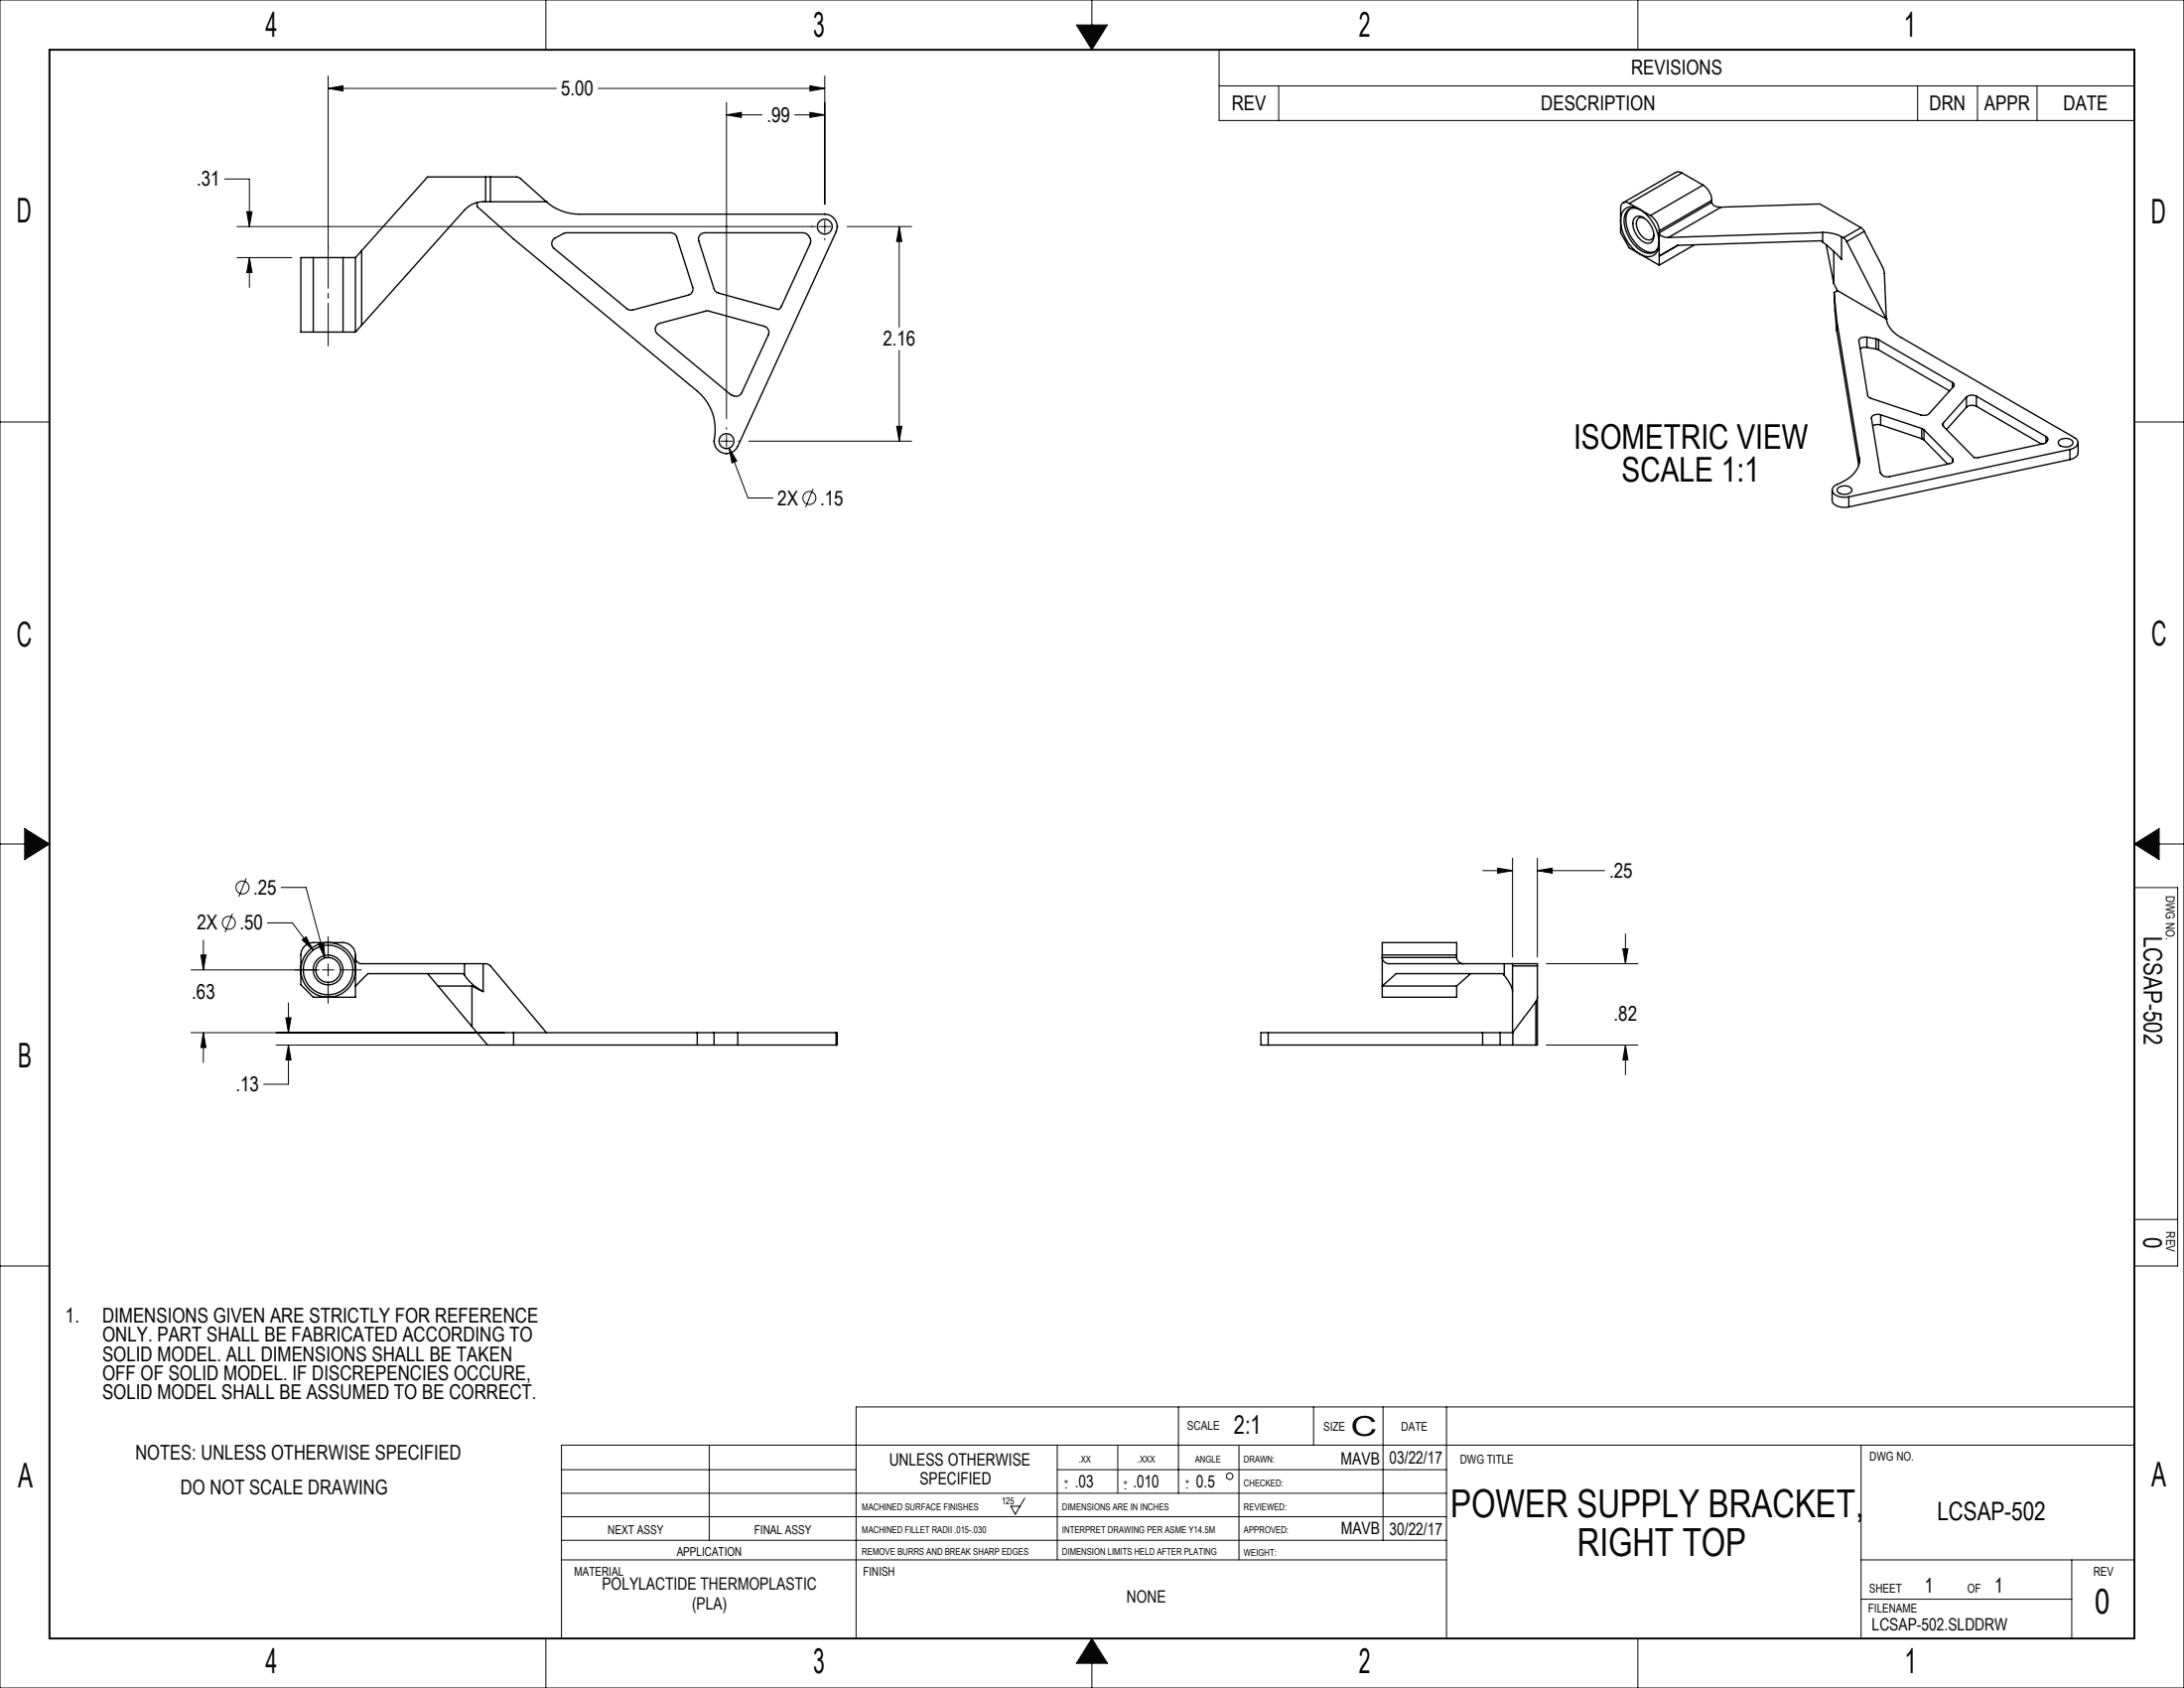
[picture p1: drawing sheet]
<svg xmlns="http://www.w3.org/2000/svg" width="559mm" height="432mm" viewBox="0 0 559 432" stroke-linecap="round" stroke-linejoin="round" font-family="sans-serif">
<g fill="none" stroke="#000" stroke-width=".25">
<path d="M270.5 369.7v29.3M286 369.7v12.3M317 369.7v29.3M143.7 399h226.4M262.2 383.2l-2.4 4.1-1.2-2h2.4"/>
<circle cx="314.6" cy="377.6" r=".82"/>
</g>
<g fill="none" stroke="#0a0605" stroke-width=".25">
<path d="M0 0h558.8v431.8h-558.8zM139.7 0v12.7M275.4 6.4h8l-4 6.3zM279.4 0v6.4M419.1 0v12.7M0 107.9h12.7M546.1 107.9h12.7M0 215.9h6.3M6.3 211.9l6.4 4-6.4 4zM546.1 215.9l6.4-4v8zM552.5 215.9h6.3M546.1 227h11.1v96.9h-11.1"/>
<path d="M546.1 312h11.1M0 323.9h12.7M301.5 359.9v22.1M336.1 359.9v9.8M353.9 359.9v34.1M370.1 359.9v59.2M546.1 359.9h-327.1v59.2M143.7 376h75.3M181.5 369.7v24.3M270.5 376h99.6M476.2 369.7v49.4M546.1 369.7h-402.4v49.4"/>
<path d="M143.7 382h226.4M143.7 394h226.4M143.7 388h226.4M476.2 399h69.9M530.1 399v20.1M139.7 419.1v12.7M279.4 419.1l4 6.4h-8zM419.1 419.1v12.7M476.2 409.1h53.9M279.4 425.5v6.3"/>
</g>
<path d="M12.7 12.7h533.4v406.4h-533.4z" fill="none" stroke="#0a0605" stroke-width=".5"/>
<path d="M275.4 6.4h8l-4 6.3zM546.1 215.9l6.4-4v8zM279.4 419.1l-4 6.4h8zM6.3 211.9v8l6.4-4z" fill-rule="evenodd" fill="#0a0605"/>
<g fill="none" stroke="#000" stroke-width=".25">
<path d="M84 19.4v44.2M211 19.4v32.8M311.9 12.7h234.2v18.1h-234.2zM84 22.6h58.3M84 22.6l3.8-.7v1.4zM153.1 22.6h57.9M185.9 29.4l3.8-.6v1.3zM185.9 26.2v80.9M185.9 29.4h9.1M203.3 29.4h7.7M207.2 28.8l3.8 .6-3.8 .7zM207.2 21.9l3.8 .7-3.8 .7z"/>
<path d="M311.9 22h234.2M327.2 22v8.8M490.6 22v8.8M506 22v8.8M521.2 22v8.8M57.5 45.8h6.3v12.2M60.6 58h148.1M63.1 54.2h1.4l-.7 3.8zM209.5 58h3M211 54.5v.4M211 56.4v3.1M214.1 58h.4"/>
<path d="M216.7 58h16.6M230.1 58l.7 3.8h-1.4zM230.1 58v25.7M60.6 65.9h14.1M63.8 65.9v7.6M63.8 65.9l.7 3.8h-1.4zM211 61v.4M230.1 89.6v23.3M182.5 112.9h.3M184.4 112.9h3M185.9 109.4v.4M185.9 111.3v3.1"/>
<path d="M185.9 115.9v.4M186.5 114.6l2 3.3-1.2 .5zM186.5 114.6l4.9 12.8h6.3M188.9 112.9h.4M191.6 112.9h41.7M229.4 109h1.4l-.7 3.9zM208 125l-1.9 4.8M387 219.5v25.3M393.3 219.5v25.3M59.5 233.7l-1.9 4.7M63 224.6l-1.9 4.8M68.4 236.1h6.4l5.3 7"/>
<path d="M71.9 227h6.4l4.8 18M84 239.6v5.5M379.4 222.7h7.6M383.2 222.1l3.8 .6-3.8 .7zM393.3 222.7l3.9-.6v1.3zM393.3 222.7h17.3M415.9 238.9v7.6M48.9 248.1h32.8M51.4 244.3h1.3l-.7 3.8zM52 240.5v7.6M73.8 256.5v7.7M77.3 240.4l1-.8 1.8 3.5z"/>
<path d="M81.5 241.5l1.3-.3 .3 3.8zM82.4 248.1h3.1M84 246.6v3.1M84 251.2v5.4M87 248.1h5.5M395.6 246.5h23.5M415.2 242.7h1.3l-.6 3.8zM48.9 264.2h80.2M52 264.2l.7 3.8h-1.3zM52 264.2v7.6M70.6 267.3h58.5M73.1 260.3h1.4l-.7 3.9z"/>
<path d="M73.8 267.3v10.1h-6.3M73.8 267.3l.7 3.8h-1.4zM395.6 267.3h23.5M415.9 267.3l.6 3.8h-1.3zM415.9 267.3v7.7"/>
<circle cx="207.1" cy="127.4" r="1.66"/>
<circle cx="58.5" cy="236.1" r="1.67"/>
<circle cx="62" cy="227" r="1.67"/>
</g>
<path d="M84 88.5v-25.7" fill="none" stroke="#000" stroke-width=".25" stroke-dasharray="15.2 1.3 1.3 1.3" stroke-dashoffset="4.3"/>
<path d="M52 264.2l.7 3.8h-1.3zM51.4 244.3h1.3l-.7 3.8zM73.1 260.3h1.4l-.7 3.9zM73.8 267.3l.7 3.8h-1.4zM81.5 241.5l1.6 3.5-.3-3.8zM77.3 240.4l2.8 2.7-1.8-3.5zM230.1 58l.7 3.8h-1.4zM229.4 109h1.4l-.7 3.9zM207.2 28.8l3.8 .6-3.8 .7zM185.9 29.4l3.8-.6v1.3zM207.2 21.9l3.8 .7-3.8 .7zM84 22.6l3.8-.7v1.4zM186.5 114.6l.8 3.8 1.2-.5zM63.1 54.2h1.4l-.7 3.8zM63.8 65.9l.7 3.8h-1.4zM415.2 242.7h1.3l-.6 3.8zM415.9 267.3l.6 3.8h-1.3zM393.3 222.7l3.9-.6v1.3zM383.2 222.1l3.8 .6-3.8 .7z" fill="#000"/>
<g fill="none" stroke="#000" stroke-width=".35">
<path d="M124.2 51.6a6.6 6.6 0 0 0-5.3 2.1l-26.4 29.5M124.2 51.6h1.3M124.2 45.3h1.3M124.2 45.3h-14.8l-16.9 18.8M124.2 45.3v6.3M125.5 45.3l7.2 .1 7.1 6.2M125.5 51.6h14.3M125.5 45.3v6.3M139.8 51.6h.1M139.8 51.6a12.6 12.6 0 0 0 8.4 3.2h62.8a3.2 3.2 0 0 1 2.9 4.5l-25.1 54.9a3.2 3.2 0 0 1-3.9 1.7 3.2 3.2 0 0 1-2.1-3.6 12.7 12.7 0 0 0-4.4-12.3l-47-38.9-9.3-8.3v-1M179.3 59.9l1-.4 25.4 .1a2.09 2.09 0 0 1 1.7 1.6l-.1 1.1-7.4 16.1-.8 .8-15.8-4.5-.5-.6-4-12.5a1.5 1.5 0 0 1 .5-1.7zM416.9 52a1.34 1.34 0 0 0-1.6-.1 1.34 1.34 0 0 0-.6 1.4v6.2l2.2 3.9 2.7 1.6"/>
<path d="M416.9 52l2.7 1.6M417.1 53.4a4.1 4.1 0 0 0-.9 4.3 9.1 9.1 0 0 0 5.8 6.8l1.4-.1M418.1 55.8a1.79 1.79 0 0 1 2.8 .2 5.1 5.1 0 0 1 1.9 5.7 1.82 1.82 0 0 1-2.8-.1 5.1 5.1 0 0 1-1.9-5.8zM419.6 53.6a10.3 10.3 0 0 1 4.8 9.9 2.88 2.88 0 0 1-4.8 1.5M419.6 53.6a2.99 2.99 0 0 0-4.6 .9 9.5 9.5 0 0 0 3.3 9.6l1.3 .9M419.6 53.6l2.7 1.5M419.8 53.7a2.7 2.7 0 0 0-3.1-.1 2.7 2.7 0 0 0-1.2 2.8 9.6 9.6 0 0 0 5.4 8.2 2.58 2.58 0 0 0 3.6-2.7M420.7 55.8a1.33 1.33 0 0 0-1.5 0 1.33 1.33 0 0 0-.5 1.4 4.5 4.5 0 0 0 3.1 4.2 1.23 1.23 0 0 0 1.4-1.4M422.3 55.1a4.9 4.9 0 0 1 2.2 3.9M424.5 59v8.8M430.4 44.2a1.63 1.63 0 0 0-1.6-.1l-13.5 7.8M430.4 44.2l-13.5 7.8"/>
<path d="M430.4 44.2l5.4 3.1M435.8 47.3a4.9 4.9 0 0 1 2.2 4M435.8 47.3l-13.5 7.8M438 51.8l-13.5 7.7a1.98 1.98 0 0 0 2.4 1.2M438 51.8a2.02 2.02 0 0 0 2.4 1.2M438 51.3l-13.5 7.7M438 51.3v.5M440.4 53l-13.5 7.7M440.4 53l25.2-.8 10.5 6M466.3 59.5a9.3 9.3 0 0 1 4.9 1.1M466.3 59.5l-39.4 1.2M466.3 59.5v2.4"/>
<path d="M476.1 58.2l.9 1M476.1 58.2l-4.4 2.6M477 59.2l4.7 9.1 .4 1.3 .5 12M477 59.2l-4.5 2.6M80.2 65.9h-3.2v19h3.2M80.2 65.9v19M80.2 65.9h7.6M87.8 65.9h3.1M87.8 65.9v19M90.9 65.9v19M92.5 64.1l-1.6 1.8M92.5 64.1v19.1"/>
<path d="M141.4 61.4l.6-.5 2.9-1.4h26.7a1.58 1.58 0 0 1 1.5 1.2l4.1 12.8a1.64 1.64 0 0 1-1.1 2l-14.2 3.8-1.2-.1-19-15.7-.5-1zM419.6 65l4.9 2.8M433.6 62.6l-9.1 5.2M466.3 61.9l-.4-.3-36.6 1.2-4.8 2.7M467.3 62.6l1.9 9.9M469.2 72.5l.9 1.8M469.2 64.3v8.2M469.3 74.8l.7 7.3M469.3 74.8l.7 9.8M470.1 74.3l12.5 7.3M470.1 74.3l-.8 .5M471.2 60.6v5.8l-1.9-2-3-2.5"/>
<path d="M471.2 60.6l.5 .2M471.7 60.8l.8 1M472.5 61.8l10.1 19.8M80.2 84.9h7.6M87.8 84.9h3.1M92.5 83.2l-1.6 1.7M168.1 83.1l.7-.4 12.4-3.2 14.4 4a1.63 1.63 0 0 1 1 2.2l-6.8 14.7a1.82 1.82 0 0 1-2.8 .6l-18.8-15.6a1.55 1.55 0 0 1-.1-2.3zM470 82.1l5.7 35M470 82.1v2.5M470 84.6l5.6 34.4M477.7 86.3a1.52 1.52 0 0 0-2.1 .9l2.4 14.3 .6 .4 12.9 4.3a2.29 2.29 0 0 0 2.1-.4l6.2-6.9a.63 .63 0 0 0-.3-1.1M477.7 88.9h-1.2l-.6 .3"/>
<path d="M477.7 86.3l2.3 .4M477.7 86.3v2.6M477.7 88.9l2.3 .4M480 86.7l.7 .2M480 89.3l.7 .2M480 86.7v2.6M480.7 86.9l18.8 10.9M480.7 89.5l18.1 10.5M480.7 86.9v2.6M482.6 81.6h.1M482.6 81.6a6.8 6.8 0 0 0 3.7 4.7l44.5 25.6a1.38 1.38 0 0 1 .9 1.4 1.38 1.38 0 0 1-1 1.3l-1.1 .4M499.5 97.8v1.4"/>
<path d="M475.7 117.1a5.9 5.9 0 0 1-3.6 5.8l-1 .5a3.3 3.3 0 0 0-2.3 1.6 1.73 1.73 0 0 0 1.8 2l1.2 .2 1.2-.1M475.7 117.1v1.4M481.2 106.1a1.67 1.67 0 0 0-2.4 .9l2.3 13.9a1.97 1.97 0 0 0 2.4 1l15.2-3.3a.83 .83 0 0 0 .9-.3 .83 .83 0 0 0 0-1M481.2 108.7l-1.2-.1-.9 .3M481.2 106.1l10.5 3.5M481.2 106.1v2.6M481.2 108.7l10.5 3.5M491.7 109.6l.6 .4M491.7 112.2l.6 .3M491.7 109.6v2.6M492.3 110l7.3 7.3M492.3 110v2.5"/>
<path d="M492.3 112.5l6.1 6.2M497.2 108.2a.6 .6 0 0 0 0 .9l7.9 8h1.1l16.6-3.6a1.07 1.07 0 0 0 1-.6 1.07 1.07 0 0 0-.2-1.2h-.1M497.2 108.2v.8M499.6 117.3v1M503.1 101.6l-5.9 6.6M503.1 101.6v2.6M503.1 104.2l-5 5.7M505.7 101.4a2.43 2.43 0 0 0-2.6 .2M505.7 103.9a2.33 2.33 0 0 0-2.6 .3M505.7 101.4l17.8 10.3M505.7 101.4v2.5M505.7 103.9l16.7 9.7"/>
<path d="M523.5 111.7v1.5M526.8 112.7a2.48 2.48 0 0 1 3.6 .4 1.78 1.78 0 0 1-2.4 1.2l-.5-.1a.93 .93 0 0 1-.7-1.5zM529.6 115l-56.6 12.1M529.6 115v2.5M529.6 117.5l-56.6 12.2M531.7 113.2v2.7a2.22 2.22 0 0 1-2.1 1.6M468.8 125.4v2.6a2.74 2.74 0 0 0 3 1.8l1.2-.1M470.3 124.9a2.45 2.45 0 0 1 3.5 .3 1.44 1.44 0 0 1-1.9 1.3l-.9-.2a.9 .9 0 0 1-.7-1.4zM473 127.1v2.6M77.9 242.1a3.1 3.1 0 0 1 2.3-1h7.6a3.3 3.3 0 0 1 3.1 3.2v10.8h-10.7l-3.2-3.2v-7.6a3.3 3.3 0 0 1 .9-2.2zM90.9 244.9a1.57 1.57 0 0 0 1.6 1.6h26.4M109.4 249.1l2.7 3.1"/>
<path d="M112.1 252.2h8.7M112.1 252.2l8.7 10.4M118.9 249.5l2.5 2.7 2.2 1.4M118.9 246.5h4.7M118.9 249.5l-.3-.4h-24.5l-3.2 3.1M118.9 246.5v3M120.8 252.2l2.8 1.4M120.8 252.2v10.4M123.6 246.5l1 .1 .9 .5 14.3 17.1M123.6 246.5v7.1M353.7 244.3v-3.2h19v3.2M353.7 244.3v10.8h19v-2.9"/>
<path d="M353.7 244.3h19M372.7 244.9h-19a1.7 1.7 0 0 0 1.8 1.6h29.4M372.7 244.9a1.7 1.7 0 0 0 1.8 1.6M372.7 244.3v.6M376.3 249.1l-3.6 3.1M384.9 249.5l1.4 2.1 .5 1.1 .2 .9M384.9 246.5h2.1M384.9 249.5l-.3-.4h-27.4l-3.5 3.1h19M384.9 246.5v3M387 246.5h6.3v.6M387 246.5v.6M387 247.1v17.1"/>
<path d="M387 247.1h6.3M393 256.3l-5.9 7.8M393 256.3v11M393.3 255l-.3 1.3M393.3 247.1v20.2h-.3M120.8 262.6l1.3 1.6M122.1 264.2l2.6 3.1h53.7M122.1 264.2h56.3M131.4 264.2v3.1M178.4 267.3h4.3M178.4 264.2h4.3M178.4 264.2v3.1"/>
<path d="M182.7 267.3h6.1M182.7 264.2h6.1M182.7 264.2v3.1M188.8 264.2v3.1M188.8 267.3h25.1M188.8 264.2h25.1M213.9 264.2h.3v3.1h-.3M213.9 264.2v3.1M324.5 264.2h-1.9v3.1h1.9M324.5 267.3h54.8M324.5 264.2h54.8M324.5 264.2v3.1"/>
<path d="M379.3 264.2h4.5M379.3 267.3h4.5M379.3 264.2v3.1M383.8 264.2h3.2M383.8 267.3h3.3M383.8 264.2v3.1M387.1 267.3h5.9M387.1 264.1l-.1 .1M387.1 264.1v3.2"/>
<circle cx="211" cy="58" r="1.91"/>
<circle cx="185.9" cy="112.8" r="1.91"/>
<circle cx="83.9" cy="248.1" r="7"/>
<circle cx="84" cy="248.1" r="3.2"/>
<circle cx="84" cy="248.1" r="3.8"/>
<circle cx="84" cy="248.1" r="6.3"/>
</g>
<g font-size="9.9" fill="#0a0605">
<text x="371.2" y="388">POWER SUPPLY BRACKET,</text>
<text x="403.6" y="397.9">RIGHT TOP</text>
</g>
<g font-size="8.7" fill="#0a0605">
<text x="68" y="9.4">4</text>
<text x="208.1" y="9.3">3</text>
<text x="347.7" y="9.3">2</text>
<text x="487.1" y="9.4">1</text>
<text x="4.3" y="57">D</text>
<text x="550.4" y="57.2">D</text>
<text x="4.3" y="165.3">C</text>
<text x="550.5" y="165.1">C</text>
<text x="4.6" y="273.1">B</text>
<text x="4.6" y="380.6">A</text>
<text x="550.5" y="380.4">A</text>
<text x="536" y="412.8">0</text>
<text x="67.9" y="428">4</text>
<text x="208.1" y="428">3</text>
<text x="487.3" y="428.1">1</text>
</g>
<g font-size="8.7">
<text x="402.6" y="114.9">ISOMETRIC VIEW</text>
<text x="414.9" y="123.1">SCALE 1:1</text>
<text x="347.7" y="428.1">2</text>
</g>
<text font-size="7" fill="#0a0605" x="345.7" y="367.2">C</text>
<g font-size="6.5" fill="#0a0605">
<text x="548.5" y="239.5" transform="rotate(90 548.5 239.5)">LCSAP-502</text>
<text x="548.4" y="316.4" transform="rotate(90 548.4 316.4)">0</text>
<text x="315.7" y="366.7">2:1</text>
</g>
<text font-size="6.5" x="495.7" y="388.9">LCSAP-502</text>
<g font-size="5.2">
<text x="417.3" y="19.1">REVISIONS</text>
<text x="143.5" y="24.4">5.00</text>
<text x="315.1" y="28.2">REV</text>
<text x="394.3" y="28.2">DESCRIPTION</text>
<text x="493.7" y="28.2">DRN</text>
<text x="507.7" y="28.2">APPR</text>
<text x="527.9" y="28.2">DATE</text>
<text x="196.2" y="31.2">.99</text>
<text x="50.3" y="47.6">.31</text>
<text x="225.9" y="88.4">2.16</text>
<text x="199" y="129.2">2X</text>
<text x="209.8" y="129.2">.15</text>
<text x="411.8" y="224.5">.25</text>
<text x="64.8" y="228.8">.25</text>
<text x="50.4" y="237.8">2X</text>
<text x="61.3" y="237.8">.50</text>
<text x="49.1" y="255.6">.63</text>
<text x="412.9" y="261.1">.82</text>
<text x="60.3" y="279.1">.13</text>
<text x="16.8" y="338.4">1.</text>
<text x="26.2" y="338.4">DIMENSIONS GIVEN ARE STRICTLY FOR REFERENCE</text>
<text x="26.2" y="343.3">ONLY. PART SHALL BE FABRICATED ACCORDING TO</text>
<text x="26.2" y="348.2">SOLID MODEL. ALL DIMENSIONS SHALL BE TAKEN</text>
<text x="26.2" y="353.1">OFF OF SOLID MODEL. IF DISCREPENCIES OCCURE,</text>
<text x="26.2" y="358">SOLID MODEL SHALL BE ASSUMED TO BE CORRECT.</text>
<text x="492.5" y="407.3">1</text>
<text x="510.3" y="407.3">1</text>
</g>
<g font-size="5.2" fill="#0a0605">
<text x="34.6" y="373.4">NOTES: UNLESS OTHERWISE SPECIFIED</text>
<text x="46.2" y="382.3">DO NOT SCALE DRAWING</text>
</g>
<g font-size="4.4">
<text x="227.5" y="374.8">UNLESS OTHERWISE</text>
<text x="343" y="374.6">MAVB</text>
<text x="235.3" y="379.6">SPECIFIED</text>
<text x="275" y="380.5">.03</text>
<text x="290" y="380.5">.010</text>
<text x="306.1" y="380.6">0.5</text>
<text x="343.1" y="392.5">MAVB</text>
</g>
<g font-size="4.4" fill="#0a0605">
<text x="355.5" y="374.5">03/22/17</text>
<text x="355.5" y="392.6">30/22/17</text>
<text x="154" y="406.6">POLYLACTIDE THERMOPLASTIC</text>
<text x="177" y="411.7">(PLA)</text>
<text x="288.3" y="409.9">NONE</text>
<text x="479" y="417">LCSAP-502.SLDDRW</text>
</g>
<g font-size="3.1">
<text x="554.2" y="229.1" transform="rotate(90 554.2 229.1)">DWG NO.</text>
<text x="554.2" y="315.1" transform="rotate(90 554.2 315.1)">REV</text>
<text x="358.5" y="366">DATE</text>
<text x="373.6" y="374.5">DWG TITLE</text>
<text x="478.4" y="373.7">DWG NO.</text>
<text x="155.5" y="392.4">NEXT ASSY</text>
<text x="193" y="392.4">FINAL ASSY</text>
<text x="173.2" y="398">APPLICATION</text>
<text x="146.9" y="403.1">MATERIAL</text>
<text x="220.9" y="403.2">FINISH</text>
<text x="478.2" y="407.4">SHEET</text>
<text x="503.4" y="407.4">OF</text>
<text x="535.6" y="403.2">REV</text>
<text x="478" y="412.6">FILENAME</text>
</g>
<g font-size="3.1" fill="#0a0605">
<text x="303.8" y="365.9">SCALE</text>
<text x="338.7" y="365.9">SIZE</text>
</g>
<g font-size="2.4">
<text x="276" y="374.1">.XX</text>
<text x="291.1" y="374.1">.XXX</text>
<text x="305.8" y="374.1">ANGLE</text>
<text x="318.3" y="374.1">DRAWN:</text>
<text x="272.2" y="379.8">+</text>
<text x="272.5" y="381.2">-</text>
<text x="287.4" y="380">+</text>
<text x="287.7" y="381.4">-</text>
<text x="303.2" y="379.8">+</text>
<text x="303.5" y="381.2">-</text>
<text x="318.3" y="380.2">CHECKED:</text>
<text x="220.5" y="386.2">MACHINED SURFACE FINISHES</text>
<text x="256.3" y="384.7">125</text>
<text x="271.8" y="386.2">DIMENSIONS ARE IN INCHES</text>
<text x="318.3" y="386.2">REVIEWED:</text>
<text x="220.5" y="392.3">MACHINED FILLET RADII .015-.030</text>
<text x="271.8" y="392.3">INTERPRET DRAWING PER ASME Y14.5M</text>
<text x="318.3" y="392.3">APPROVED:</text>
<text x="220.5" y="397.8">REMOVE BURRS AND BREAK SHARP EDGES</text>
<text x="271.8" y="397.8">DIMENSION LIMITS HELD AFTER PLATING</text>
<text x="318.3" y="398">WEIGHT:</text>
</g>
</svg>
